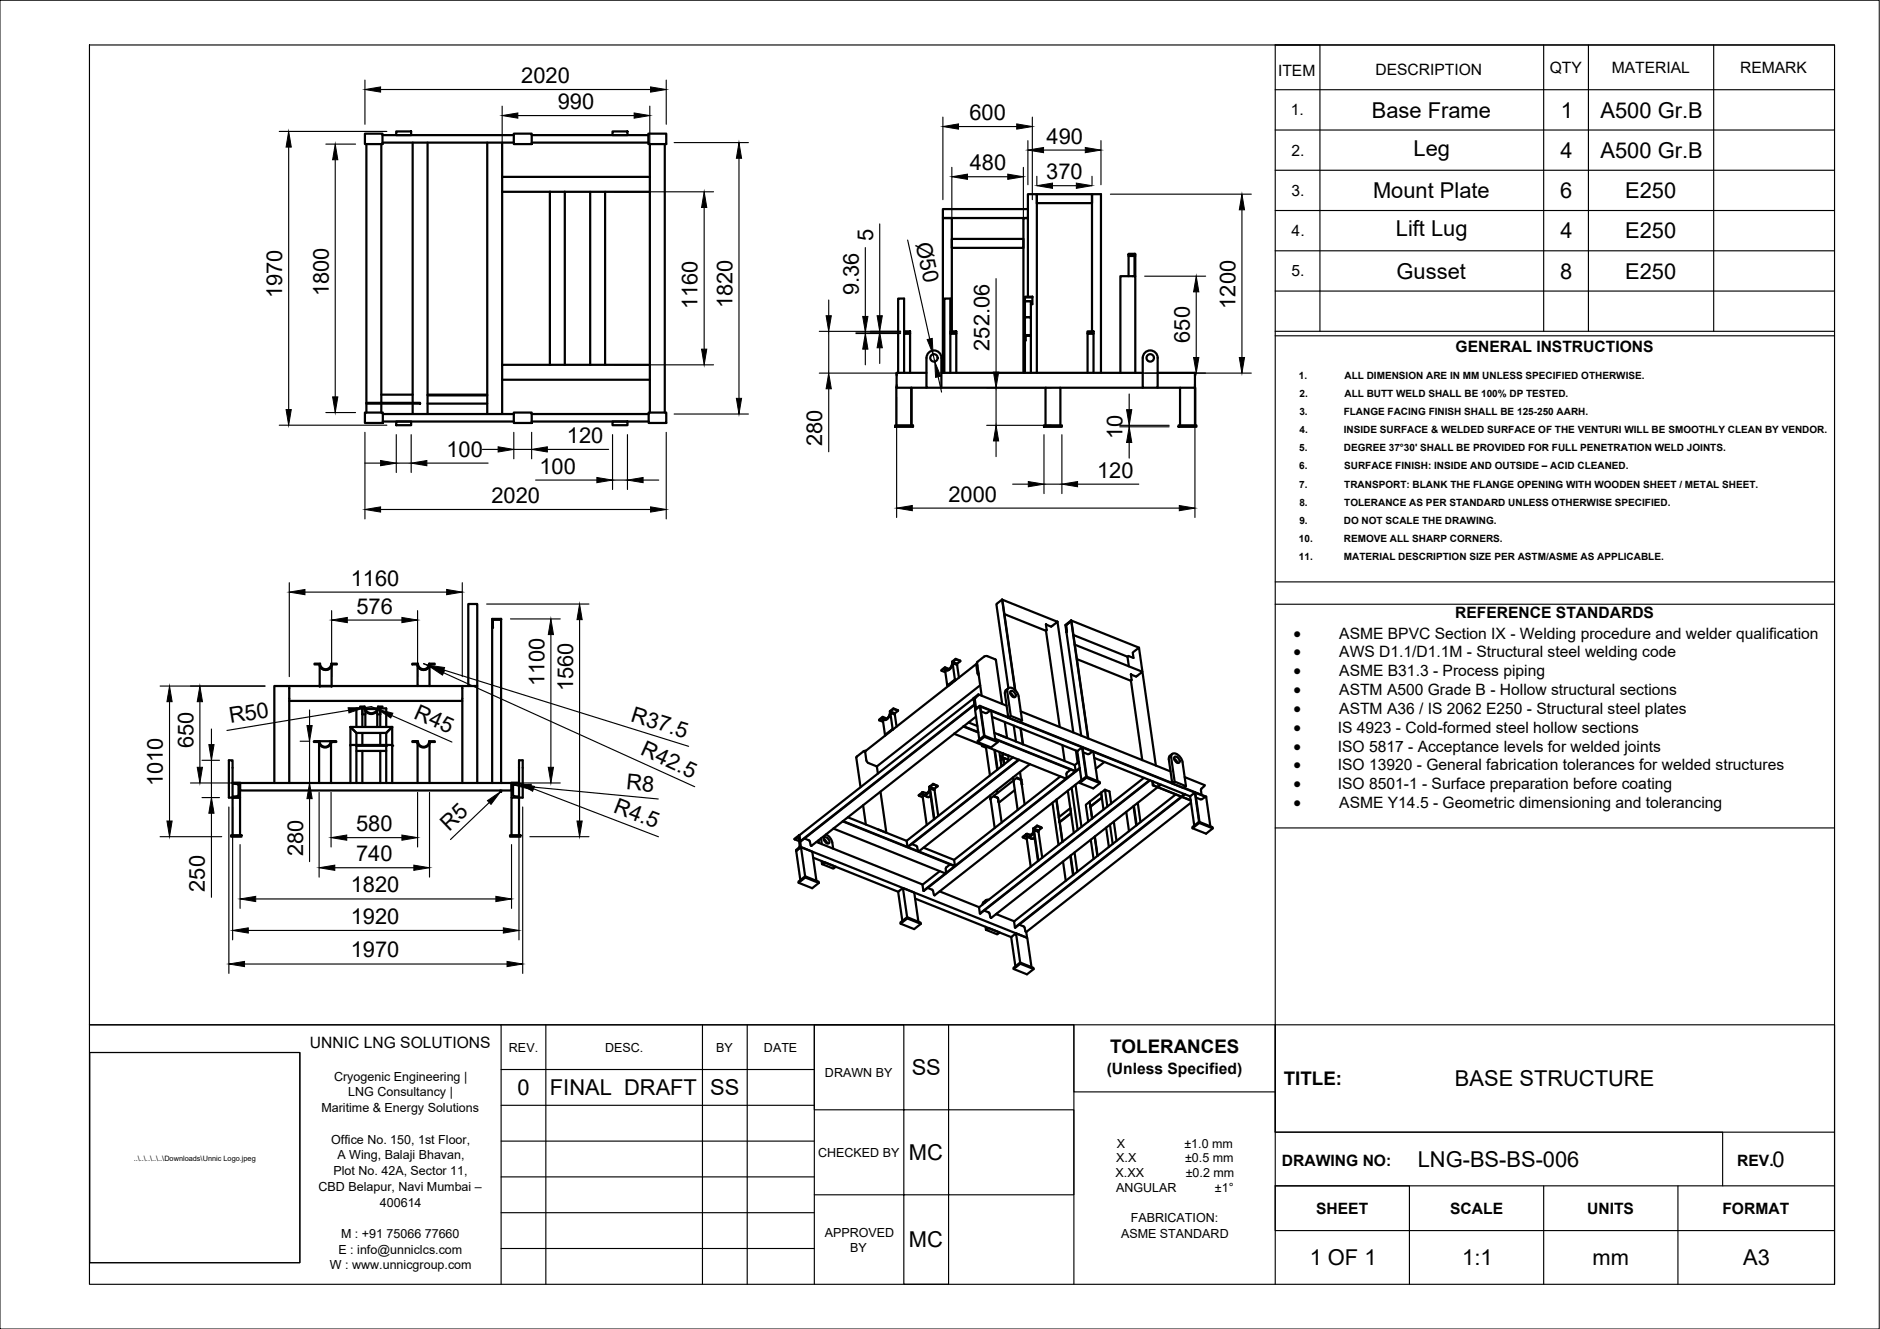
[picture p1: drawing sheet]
<svg xmlns="http://www.w3.org/2000/svg" width="420mm" height="297mm" viewBox="0 0 420 297" stroke-linecap="round" stroke-linejoin="round" font-family="sans-serif">
<!-- layer: Visible -->
<g fill="none" stroke="#000" stroke-width=".5">
<path d="M81.6 29.9h3.9v2.3h-3.9zM81.9 32.2v57.8M85.2 32.2v57.8M85.5 30.2h29.3M85.5 31.9h29.3M88.6 29.4h3.3v.8h-3.3zM92.2 31.9v58.1M95.6 31.9v60.6M108.9 31.9v60.6M112.2 31.9v60.6M114.8 29.9h4v2.3h-4zM118.8 30.2h26.1"/>
<path d="M118.8 31.9h26.1M136.9 29.4h3.3v.8h-3.3zM144.9 29.9h4v2.3h-4zM145.2 39.5l-33 .1M145.2 32.2v60M148.6 32.2v60M112.2 42.8l33 .1M123 42.9v38.6M126.2 42.9v38.6M131.9 42.9v38.6M135.2 42.9v38.6M212.7 53.4h16v2h-16z"/>
<path d="M229.7 46.7h-19v2h19h-1v34.6M231.7 43.4h12.4v2h-12.4zM252.2 57.2h1.5v4.5M252.2 56.9v-.2h1.4v.2h-1.4v.3M252.2 57.2v4.5M253.6 56.7h.1v.2h-.1v4.8M253.7 56.9v.3M202.1 74.1h1.3v.1h-1.3zM202.1 74.1v-7.4h-1.4v16.6M202.1 74.2v.3h1.3v-.3M210.4 80a1.67 1.67 0 0 0-1.7-1.7 1.67 1.67 0 0 0-1.6 1.7v6.7h3.3v-6.7M212.4 74.1h1.3v.1h-1.3z"/>
<path d="M212.4 74.1v-7.4h-1.3v16.6M212.4 74.2v.3h1.3v-.3M212.7 74.1v-25.4h-2v34.6M229.1 67.3h1.3v3.6h-1.3zM229.1 66.5v.8h1.3M229.1 66.3h1.6v.2h-1.6zM229.1 74.9h1.3l-.2 .2M229.2 75.2v.9l-.1 .1M229.3 70.9l-.2 .2v12.2M229.7 66.3v-22.9h2v39.9M230.2 70.9l.2 .2M230.2 75.1h-.8l-.2 .1"/>
<path d="M230.4 71.1v12.2M230.7 66.5v1.5h-.3M243.1 74.1h1.3v.1h-1.3zM243.1 74.2v.3h1.3v-.3M244.1 74.1v-30.7h2v39.9M255.9 78.8a1.66 1.66 0 0 1 1.8-.3 1.66 1.66 0 0 1 1 1.5v6.7h-3.3v-6.7zM81.6 92.2h4v2.3h-4zM81.9 90h12v.2h-12zM81.9 90.2v2M85.2 90.2v2M85.2 88.2h7M85.6 92.5h29.2"/>
<path d="M85.6 94.2h29.2M88.6 94.2h3.3v.8h-3.3zM92.2 90.2v2.3M95.6 88.2h13.3M95.6 88.4h13.3M95.6 90.2h13.3M112.2 84.8l33 .1M114.8 92.2h4v2.3h-4zM118.8 92.5h26.2M118.8 94.2h26.2M136.9 94.2h3.3v.8h-3.3zM145 92.2h3.9v2.3h-3.9z"/>
<path d="M145.2 81.5l-33 .1M200.1 95.1h3.9v.3h-3.9zM200.4 86.7l-.1 8.4M200.4 86.7h6.7M202.1 83.3v-8.8h1.3v8.8M203.6 86.7l.1 8.4M203.7 86.7v8.4M204 95.1v.3M207.1 83.3h-6.7v3.4M210.4 86.7h45M210.4 83.3h45M212.4 83.3v-8.8h1.3v8.8"/>
<path d="M233.3 95.1h4v.3h-4zM233.7 86.7v8.4M236.9 86.7l.1 8.4M243.1 83.3v-8.8h1.3v8.8M250.4 83.3v-21.6h3.3v21.6M258.7 83.3h8.4v3.4M258.7 86.7h8.4M263.4 95.1h4v.3h-4zM263.8 86.7l-.1 8.4M267 86.7l.1 8.4M267.1 86.7v8.4M110.2 138.7v1.5"/>
<path d="M111.8 138.5h-1.5l-.1 .2M112 138.3l-.2 .2M112 138.4l-.1 .1h-1.6l-.1 .2v1.5M112 138.3v36.7M112 138.3h-2v36.7M224 134v.1M224.5 137.3l9.3 3.7M236.1 139.1h.1M236.1 139.1l-1.2 1-1.1-.6 .1 1.3-.1 .2M236.3 139l-12.3-5 2.9 20.3M236.3 139l3.6 24.7M236.3 138.9l-.2 .2"/>
<path d="M239.4 138.7l-1.3 1 3.5 24.7M239.4 138.7l15.2 6.1M239.4 138.7l-1.1 1M239.4 138.7l-1.1 1 .1 1.6-.1-1.7M239.4 138.7l3.8 26.3M239.4 138.7l.8 5.4M64.6 153.3h-3.3v21.7M64.6 156.7v18.3M71.4 148.5a1.41 1.41 0 0 0 1.4 1.2 1.41 1.41 0 0 0 1.4-1.2h1.1v-.2h-1.3a1.25 1.25 0 0 1-1.2 1.3 1.25 1.25 0 0 1-1.3-1.3h-1.2v.2h1.1M71.4 153.3h-6.8v3.4h38.7v-3.4h-7.3M71.4 153.3l.1-4.5a1.41 1.41 0 0 0 1.3 .9 1.41 1.41 0 0 0 1.3-.9v4.5M71.4 153.5v-.2h2.7v.2"/>
<path d="M71.4 153.3h21.9M81.4 158.3h-.4v1.4h.7M81.5 157.9a1.5 1.5 0 0 0 1.5 1.5 1.5 1.5 0 0 0 1.5-1.5h1v.2h-.9a1.67 1.67 0 0 1-1.6 1.5 1.67 1.67 0 0 1-1.7-1.5h-.8v-.2h1M81.5 158.3h2.9M81.7 158.6v-.1h2.6v.1M81.7 158.9v3.6M84.3 158.9v3.6h-2.6M84.3 159.7h.7M84.6 158.3h1.7v4.2M85 158.3v4.2M92.1 148.3h1.3a1.25 1.25 0 0 0 1.3 1.3 1.25 1.25 0 0 0 1.2-1.3h1.3v.2h-1.1a1.42 1.42 0 0 1-1.4 1.2 1.42 1.42 0 0 1-1.5-1.2h-1.1zM93.3 148.8a1.41 1.41 0 0 0 1.4 .9 1.41 1.41 0 0 0 1.3-.9v4.5h-2.7z"/>
<path d="M103.3 153.3h3.4v21.7M103.3 156.7v18.3M104.7 153.3v-18.3h2v18.3M110.2 140.2l-.2 .1M198.9 159l-.1 .7a.97 .97 0 0 1-1.4 .9l-.1-.4M199 159.3l-.3 .8a.86 .86 0 0 1-.5 .7 .86 .86 0 0 1-.9-.2l.5 3.7M199 159l-.3 1.1a.98 .98 0 0 1-1.4 .7l-.1-.4M199.7 158.3l1 .6v-.2l-1-.4-.8 .7M199.7 158.5l-.7 .5 1 .4 .7-.5M200 159.4v.3M211.7 153.2l.2 .1M212.1 149.5l-.9-.4-.8 .7 .9 .5"/>
<path d="M212.7 152.6v.1M212.8 147.9l-.1 .7a.97 .97 0 0 1-1.4 .9l-.1-.4M212.9 148.2l-.3 .8a.86 .86 0 0 1-.5 .8 .86 .86 0 0 1-.9-.2l.5 3.6 1.7-1.3M212.9 147.9l-.3 1.2a.98 .98 0 0 1-1.3 .6l-.2-.4-.7 .6M213.4 152.2l-1.2 .9M213.6 147.3l1 .5v-.1l-1-.4-.8 .6M213.6 147.4l-.7 .5 1 .4 .7-.5M213.9 148.3v.3M214.3 151.5l-.4-2.9-1-.4 .5 3.7 .3 .1M217.8 157.6l-39 30.4-.2-1.3 39-30.6 .2 1.3-39 30.6M218 156l-.1 .3 .3 1.9 .8-.4 50.6 20.4-.1-.2M218.3 148.4l-24.9 19.5 .2 2 .3 .5 1.9 .8h.3"/>
<path d="M218.4 148.3l-.2 .3 .3 1.8 .2 .5M218.4 148.6l.3 2.1M218.6 155.4l-.6 .6M218.6 155.4l.1-.2-1.1 .8 .4 2.7M218.7 155.2l6.3 2.5M219 157.8l6.3 2.5M219 157.9h.1M219.1 157.9h.1M219.1 153.2l-23 18M219.1 158l.9 6.4M219.2 159l1 .4M219.4 155.5l-1-7.4 1.5-1.3 .5-.2 2.2 .9 1.4 9.8"/>
<path d="M220.2 159.4l1.3-.5 1 6.5M224.8 154.2l-.2 .8 .8 5.4M225.4 153.8l-.6 .4M225.4 153.8l-2.7-18.8 1.3-1 2.8 20.2M225.8 154.9l.4 .3 .3 .6M225.9 154.5a.96 .96 0 0 1 1 1.3 .96 .96 0 0 1-1-1.3zM227.6 155.6a2.21 2.21 0 0 0-2.1-1.9l-.4 .5v.4l.8 5.4M227.6 155.6l.8 5.4M228.1 159l33.5 13.4M233.8 141l3 21.5M239.9 141.9l12.1 4.9M240.2 144.1v.1"/>
<path d="M240.2 144.1l15.1 6-.2 .2M240.7 147.3l12 4.8M252 146.8l.2-.2 1.1 .5-.1-1.3 1.4-1 3.7 26.3M252 146.8l.3 2.1M252.8 152.2l2.5 17.7M255.1 150.3l-1.2 .9-1.1-.5 .1 1.3-.2 .1M255.1 150.3h.1M52 175l1.6-.1v3.4l-1.6-.1M52 174.9v-5h-.9v8.4h.9M52 175v3.2M52 175l.1 .2 1.1 .1 .1 2.4-.2 .3h-1l-.1 .2M53.6 175h60.7v1.7h-60.7z"/>
<path d="M70.1 165.7h1.3a1.25 1.25 0 0 0 1.2 1.2 1.25 1.25 0 0 0 1.3-1.2h1.3v.1h-1.1a1.41 1.41 0 0 1-1.5 1.3 1.41 1.41 0 0 1-1.4-1.3h-1.1zM71.3 166.1v8.9M71.3 166.1l.1 .2M71.4 165.7h2.6v9.3M71.4 165.7l-.1 .4M74 166.1l-.1 .2M78.3 162.5l.2 .2M78.3 166.5v8.5M78.3 166.5h1.4v.2M78.3 162.5v4M78.3 162.5h3.4M78.5 162.7l1.2 1.1v2.7"/>
<path d="M78.5 162.7l1.2 1.1h6.6l1.1-1.1M79.6 166.7h.1M79.7 162.5v-4.2h1.3v4.2M79.7 166.7v8.3M79.7 167.8h6.6M81 163.8v2.7M81 167.8v7.2M84.3 162.5h3.4l-.3 .2M85 163.8v2.7M85 167.8v7.2M86.3 166.5v.2M86.3 166.5h-6.6v.2h6.6"/>
<path d="M86.3 166.7v8.3M87.4 162.7l.3-.2v4M87.4 162.7l-1.1 1.1v2.7M87.7 166.5v8.5M87.7 166.5h-1.4v.2M92.1 165.7h1.3a1.25 1.25 0 0 0 1.3 1.2 1.25 1.25 0 0 0 1.2-1.2h1.3v.1h-1.1a1.41 1.41 0 0 1-1.4 1.3 1.41 1.41 0 0 1-1.4-1.3h-1.2zM93.1 165.8l.2 .2M93.4 166.3l-.1-.2v8.9M95.9 166.3l.1-.2v8.9M96.2 165.8l-.2 .2M111.8 176.7v.1M111.8 176.8l.2 .2"/>
<path d="M112 176.7v.3M114.9 178h1l.1 .2M114.9 175.2l-.2 .3v2.2l.2 .3M116 175l-.1 .1-1 .2M116 175l-1.7-.1v3.4M116 174.9v-5h.8v8.4h-.8v-3.3M191.5 169.1l-.1 .2 .9 6.6M192.9 180l.6 4.3M193.5 167.8l-.5 .1-1.5 1.2M196 171.3l.2 1.6M196.8 176.9l1.3 9.2M197.2 160.4l-.7 .6 .9 .3"/>
<path d="M197.8 164.3v.1M198.2 160.6l-.9-.4-.8 .7v.1M199.6 163l-1.8 1.3M200.4 162.4l-.4-2.7-1-.4 .5 3.8M206.1 177.5l.1 .1M206.2 178.2l-.9-.5 .8-.6 1 7.3M206.4 177.8l1.1 .4M207.7 175.8l.1 .4 1.1 .4v-.3M207.7 175.8v.4M207.7 175.8v.7a.97 .97 0 0 1-1.4 .9l-.1-.4 .8 .2 .4-.1M207.8 176.4l.9 6.7M207.9 176.2l-.1 .2"/>
<path d="M207.9 175.9l.7-.6 1 .4-.7 .6M207.9 175.9l1 .4M207.9 175.9l-.3 1.1a.98 .98 0 0 1-1.4 .6l-.1-.3-.8 .5M208 177.9l-.5 .2M208.5 175.2l-.8 .6M208.6 175.3l-.1-.1 1.1 .5M213.2 164l25.1 10 .1-1.2 .9-.8M213.3 164h-.1M216.5 161.5l1.9 .8M218.1 160.2l-36.8 28.9-.4-1.2-1.1-.5M218.5 165.6l1.5-1.2v.3l-1.5 1.2zM218.6 163.6l-3.3-1.2 3.3 1.3"/>
<path d="M219.6 166.5l-.1 .3 .9 .3M219.7 166.6l-.2 .2M219.9 164.5l-.9-6.6-1.1 .8 1 6.6M220 164.4l2.9 1.2 .1 .3-1.5 1.2-3-1.2M220 164.7l3 1.2M220.3 166.8l.9 6.5M221.3 177.8l.1 .7M221.4 178.6l.9 6.5M221.7 160.2l19.1 7.7M222.1 177.9l-.8 .6 .1 .2M222.1 177.8l.2 .2M222.2 163.8l18 7.2 .2 1.4"/>
<path d="M222.2 167.6l.7 4.4M222.3 178l.8 .5M222.3 167.6l.7 4.4M222.4 165.1l18 7.3-18-7.2M222.8 176.6l.1 .6M223.1 178.5l.2 .8M223.2 164.2l1.7 .7M223.2 179.3l.7 4.6M223.3 179.3l-.1 .1M223.4 168.1l.4 3.2M224 168.3l-.1 .8-.3 .8M224.1 171.1l-.3 .1"/>
<path d="M224.1 168.4l1.3 .5M224.1 168.4l-.1 .8-.4 .8M224.2 168.4h-.1M224.6 161.4l.5 3.5M225.3 169.8l-1-.4 .1 1.5M225.3 170.1v-.3l-1-.4 .2 1.4M225.4 160.4l.5-.4 2.5 1-.5 .4zM225.4 168.9l-.1 .9M226.4 169.3l-23.8 18.6M226.4 173.8l.1 .6M226.4 174.5l.1 .2M226.5 174.6l.9 6.4"/>
<path d="M226.6 162.2l.5 3.5M226.8 176.6l-3.5 2.7M227.3 173.8l.9 .5 .2 1M227.3 173.8l1 .4 .1 1.1M227.3 173.8l-5.2 4.1M227.7 169.8l-24.9 19.5M227.7 169.8l-24.8 19.5-.3-1.4M228 172.5l.2 1.7M228 161.4l34 13.6M228.1 162.8l.5 3.5M228.1 162.8l.5 3.6M228.3 175.3l.7 4.5"/>
<path d="M228.4 175.3v.1M230.1 170.8l-24.8 19.5-.6-1.3M235.2 179.4l1.4 9.5M236.1 178.7l1.3 9.5M236.1 178.7l.6 3.9M237 173.5l-23.8 18.7M237.4 166.5l.5 3.6M238.6 176.7l1.4 9.5M239.5 176.1l1.3 9.4M240.4 175.4l1.3 9.4M240.5 167.8l.3 2.7M241.1 170.3l-.9 .7"/>
<path d="M241.3 174.7l1.5-1.1v.2l-1.5 1.2zM241.3 171.6l-34.9 27.5M241.3 171.8l-34.8 27.3M241.7 174.3l-32.8 25.8-.2-.2M241.8 167l1.1 6.6M242.1 168.2l1 .3M242.8 173.6l-1-6.6-1 .9 .9 6.5M242.8 173.6l3 1.2v.2l-1.5 1.2-3-1.2M242.8 173.8l3 1.2M243.4 168.5l.7-.5h.3l.9 6.6M243.4 168.5h-.3M243.5 179.2l-.8 .7 .5 3.7"/>
<path d="M243.5 179.2l.6 3.8M244.5 169.4l21.5 8.6M246.1 177.2l.5 3.8M246.1 177.2l-2.6 2M246.1 177.2l.1 1.1-2.5 2-.2-1.1M246.3 178.3l-2.6 2M246.8 170.3l-1.9 1.5M246.9 176.5l-.8 .7M248.3 179.6l-.3-2.7-1.1-.4 .6 3.8M254.3 179.4l.6 4.4M255.7 173.8l-36.9 29 .2 1.4 38-29.8M256.9 174.4l-37.9 29.8"/>
<path d="M257.5 174.6l.1 .8 .2 .1M257.6 174.6l.2 .9M257.7 175.5l8.4 3.4M257.8 175.5l8.3 3.4M258.7 175.9l-37.2 29.3-.2-.2M259.5 175.4l-.5 .3M262 168.5l-.5 .4-.3 .5 .8 5.7 .5-.4-.8-5.4a.73 .73 0 0 1 .3-.8 .73 .73 0 0 1 .8 0 2.61 2.61 0 0 1 1.5 1.8l.7 5.4M262.4 169.6l.5 .3 .2 .6M262.5 169.2a.96 .96 0 0 1 1 1.3 .96 .96 0 0 1-1-1.3zM262.5 174.7l2.5 1-.5 .4-2.5-1M262.8 177.6l-36.2 28.3 .3 1.4M264 178.1l-37.2 29.2"/>
<path d="M264.1 178.1l-37.2 29.2M264.6 176.1l4.9 1.9M264.8 173.7l4.4 1.8M264.8 177.5l-.5 .4M264.9 177.5l-.5 .4M266.2 179.4l-36.8 28.9M267 177.2l-1 .8 .9 6.5M267.1 177.2l.9 6.5M267.1 177.2h.1M267.1 177.2l1 6.5M267.3 178.3l1 .4M268.3 178.6l1.3-.4 .9 6.5"/>
<path d="M269.2 175.5h.1M269.2 175.5l-.8 .9 .1 1.2M51.6 186.7h2.4v.3h-2.4zM52 186.7v-8.4h1.6v8.4M114 186.7h2.3v.3h-2.3zM114.3 186.7v-8.4h1.7v8.4M177.6 187.6l1 .4M178.4 197l1.5-1.1 .1 .2-1.5 1.2zM178.5 187.3l.2 1.9-.8 1 1.1-.9 50.5 20.3-.1-1.3M178.5 187.3l-.2-.1-.7 .3 1-.9 .4 2.7-1.1 .9 1 6.5M178.6 186.6l.1 .1M179.9 195.9l-.9-6.6 2.5 1 1 6.6"/>
<path d="M179.9 195.9l3.1 1.2v.2l-1.5 1.2-3-1.2M180 196.1l3 1.2M181.7 191.7l19 7.6M182.5 188.2l23.7 9.5M183 187.8v.6M183.5 187.4l.2 1.3M183.6 192.5l.1 .6M183.7 193.1l.6-.4 2.5 1-.6 .4zM184.1 187.6l.5 .3 .2 .6M184.2 187.2a.96 .96 0 0 1 1.1 1.3 .96 .96 0 0 1-1.1-1.3zM184.6 186.5a3.2 3.2 0 0 1 1.6 3.2M186.3 185.2l25 10 .2-1.4"/>
<path d="M188.3 183.6l25.1 10M188.4 183.5l25 10-.2-1.3-6.8-2.7M189.5 182.7l13.1 5.2M201.8 198.5l-1.1 .8 1 6.5M203.8 188.7l.9 .3M207.3 198.5l1.1 .4 .3 1M209.7 182.4l-.8-5.8-1.1-.4 1 6.9M210 199.2l8.8 3.6M210 194.7l-3.8 3 .2 1.4h.1M212.3 193.2l-.8 .7M213.4 193.5v.1M229.4 186.4l-.8 .6 .9 .5"/>
<path d="M229.4 186.4v.4M229.4 186.8l1 6.9M229.4 186.4l1 .2 .2-.2M229.4 186.8l.1 .1M229.6 187.1l1.1 .4M231 185.2l.1 .3 1 .4v-.3M231 185.1v.4M231 185.1l-.1 .8a.97 .97 0 0 1-1.4 .8l-.1-.3M231.1 185.7l.9 6.8M231.1 185.5v.2M231.1 185.2l.7-.5 1 .4-.7 .5M231.1 185.2l1 .4"/>
<path d="M231.1 185.2l-.3 1.1a.98 .98 0 0 1-1.3 .6l-.2-.3-.7 .6M231.2 187.2l-.5 .3M231.8 184.5l-.8 .7M231.8 184.7v-.2l1 .6M232.9 191.7l-.8-5.8-1-.4 1 6.9M236.6 182.7l2.6-2.1 .2 1.1-2.6 2zM236.8 183.7v.1M236.8 183.8l.7 4.3M237.6 192.6l.6 4.3M239.2 191.3l.6 4.3M239.3 191.2l.6 4.3M239.4 181.8l-2.6 2"/>
<path d="M240.1 190.5l.7 4.4M243.7 180.3h.1M243.7 180.3l.4 2.6M243.8 187.7l.6 4.3M244.7 187l.6 4.3-.7-4.3M247.2 185l.6 4.3M248.1 184.3l.6 4.3M248.9 183.6l.6 4.4M251.7 181.5l.6 4.3M253.3 180.2l.6 4.3M253.4 180.1l.6 4.3M266.5 184.8l1.5-1.1v.2l-1.5 1.2z"/>
<path d="M268 183.7l3 1.2v.3l-1.5 1.1-3-1.2M268 183.9l3 1.3M201.2 206.2l1.5-1.2 .1 .3-1.5 1.1zM202.7 205l-.9-6.5 2.5 1 1 6.5M202.7 205l3.1 1.2v.3l-1.5 1.2-3-1.3M202.8 205.3l3 1.2M204.5 200.8l21.5 8.7M219.9 203.5l1 .4 .3 .3M220.2 207.1l.2 .7 2.5 1 .5-.4-2.5-1-.5 .4M220.3 201.2l-.6 .6-.1 .4M221 201.1a.65 .65 0 0 0-.9 .7M221.1 204.2l.2 .8"/>
<path d="M222.6 204.3l4.1 1.6M222.8 204.2v.2M226.5 216.3l1.5-1.2v.3l-1.5 1.2zM227.1 208.6l2.5 1 .9 6.6M227.8 206.7l1.1 .5 .5 1.1M228 215.1l-.9-6.5-1.1 .9 .9 6.5M228 215.1l3 1.2v.3l-1.5 1.2-3-1.2M228 215.4l3 1.2"/>
<circle cx="208.7" cy="80" r=".83"/>
<circle cx="257.1" cy="80" r=".83"/>
</g>
<!-- layer: Visible Narrow -->
<g fill="none" stroke="#000" stroke-width=".25">
<path d="M71.4 153.5h2.7M78.5 166.5l-.2 .2M79.4 166.5l.2 .2M86.5 166.5l-.2 .2M87.4 166.5l.3 .2M206.1 177.2l.5 .4M221.4 178.4v.2M222 178l.3 .1M223 178.4l.2 .9M226.6 174.4l-.1 .2M227.1 173.9l.4 .1M228.1 174.3l.2 1"/>
<path d="M258.7 175.1l.3 .6M264.2 177.3l.1 .6h.1M229.4 186.5l.5 .5"/>
</g>
<!-- layer: Visible -->
<g fill="#000">
<circle cx="86.3" cy="166.7" r=".25"/>
<circle cx="87.7" cy="166.7" r=".25"/>
</g>
<!-- layer: FD_Dimensions -->
<g fill="none" stroke="#000" stroke-width=".25">
<path d="M81.6 17.9v9.9M148.9 17.9v9.9M62.4 29.4h24.1M64.5 32.9v58.6M72.8 32.2h6.7M74.9 35.7v53M85.1 20h60.3M112.2 23.7v13.7M115.7 25.8h26M145.2 23.7v13.7M150.7 31.9h16.6M165.2 35.4v53.6"/>
<path d="M210.7 26.2v18.4M212.7 37.4v13.9M214.2 28.3h13M216.2 39.5h9M228.7 37.4v13.9M229.7 31.4v9.9M230.7 26.2v18.4M231.7 39.4v1.9M233.2 33.5h9.3M244.1 39.4v1.9M246.1 31.4v9.9M137.3 42.9h22.2"/>
<path d="M157.4 46.4v31.6M193.4 55.3v15.4M196.6 50v20.6M202.9 53.7l4.9 22.1M235.2 41.5h5.3M248.2 43.4h31.5M277.6 46.9v33M183.1 74.1h18.2M185.2 67.1v3.5M185.2 74.1v9.3M191.3 74.2h10M191.3 74.5h10"/>
<path d="M193.4 74.2v.3M193.4 78v3.5M196.6 74.1v.1M196.6 77.7v3.5M208.5 79.2l.4 1.6M222.6 62.3v20.9M255.8 61.7h13.6M267.3 65.2v14.7M62.4 95h24.1M72.8 92.2h6.7M81.6 96.6v19.4M88.6 97.1v8.5"/>
<path d="M91.9 97.1v8.5M114.8 96.6v5.9M118.8 96.6v5.9M136.9 97.1v12.3M137.3 81.5h22.2M140.2 97.1v12.3M148.9 96.6v19.4M150.7 92.5h16.6M183.1 83.4h18.2M185.2 86.9v14.1M200.4 88.8v26.9M209.7 84.2l.7 3.4"/>
<path d="M220.5 95.1h14.4M220.5 86.7h14.4M222.6 86.7v8.4M222.6 98.6v3.5M233.3 97.2v13.1M237.3 97.2v13.1M248.2 83.4h31.5M250.3 95.1h11M250.3 95.4h11M252.4 88.1v3.5M252.4 95.1v.3M252.4 98.9v3.5"/>
<path d="M267 88.8v26.9M81.6 103.5h3.5M85.1 113.9h60.3M88.6 103.5h3.3M95.4 103.5h13.7M107.8 100.4h3.5M114.8 100.4h4M119.7 107.3h13.7M122.3 100.4h13.7M136.9 107.3h3.3M143.7 107.3h3.5M203.9 113.6h59.7"/>
<path d="M226.3 108.2h3.5M233.3 108.2h4M240.8 108.2h13.7M64.7 130.2v21M68.2 132.3h31.6M74.1 136.5v14.7M77.6 138.6h12.2M93.3 136.5v14.7M103.3 130.2v21M108.8 135h22.8M114.1 138.3h11.1M129.5 138.5v45"/>
<path d="M35.8 153.3h23.4M37.9 156.8v26.7M44.7 156.8v14.7M69.2 158.7v3.5M77.9 158.8l-27.2 4.5M81.3 158.2l1.7-.3 1.4 .6M87.6 159.9l13.4 6M95.8 148.7l-1.1-.4 1.2 .6M99.1 150.4l56.2 25.4M99.2 149.8l54.7 17M123.1 141.8v29.7M42.6 175h16.6"/>
<path d="M45.1 169.9h4M45.1 178.3h4M47.3 162.9v3.5M47.3 169.9v8.4M67.1 175h2.1M67.1 165.7h2.1M69.2 165.7v9.3M69.2 178.5v14.1M71.3 177.1v18.9M74 177.1v12.2M93.3 177.1v12.2M96 177.1v18.9"/>
<path d="M109.3 179.4l-8.6 8.2M112 176.8l-.1 .1 .1 .1M114.1 175h11.1M114.9 175.2l.3 .3h-.3M115.8 175l.2 .1M118.7 175.9l28.4 2.7M119.2 176.3l28 10.7M35.8 187h13.8M47.3 181.8v18.8M51.1 180.4v37.2M52 180.4v29.7M53.7 188.8v14.2"/>
<path d="M74.8 193.9h17.7M77.5 187.2h12.3M114.3 188.8v14.2M116 180.4v29.7M116.8 180.4v37.2M118.4 187h13.2M54.7 215.5h58.6M55.5 208h57M57.1 200.9h53.7"/>
</g>
<g fill="#000" stroke="#000" stroke-width=".22">
<path d="M81.6 20l3.5-.6v1.2zM145.4 19.4l3.5 .6-3.5 .6zM64.5 29.4l.6 3.5h-1.2zM74.9 32.2l.6 3.5h-1.2zM112.2 25.8l3.5-.6v1.2zM141.7 25.2l3.5 .6-3.5 .6zM165.2 31.9l.5 3.5h-1.1zM210.7 28.3l3.5-.6v1.2zM212.7 39.5l3.5-.6v1.2zM225.2 38.9l3.5 .6-3.5 .6zM227.2 27.7l3.5 .6-3.5 .6zM229.7 33.5l3.5-.5v1.1z"/>
<path d="M242.5 33l3.6 .5-3.6 .6zM157.4 42.9l.6 3.5h-1.2zM231.7 41.5l3.5-.6v1.2zM240.5 40.9l3.6 .6-3.6 .6zM277.6 43.4l.5 3.5h-1.1zM156.8 78h1.2l-.6 3.5zM184.6 70.6h1.2l-.6 3.5zM193.4 74.5l.6 3.5h-1.2zM192.8 70.7h1.2l-.6 3.5zM196.6 74.2l.6 3.5h-1.2zM196 70.6h1.2l-.6 3.5zM207.2 75.9l1.1-.3 .2 3.6z"/>
<path d="M267.3 61.7l.6 3.5h-1.1zM266.8 79.9h1.1l-.6 3.5zM277 79.9h1.1l-.5 3.5zM63.9 91.5h1.2l-.6 3.5zM74.3 88.7h1.2l-.6 3.5zM111.3 99.9l3.5 .5-3.5 .6zM118.8 100.4l3.5-.5v1.1zM164.6 89h1.1l-.5 3.5zM185.2 83.4l.6 3.5h-1.2zM208.9 80.8l1.3 3.3-1.1 .2zM222.6 95.1l.6 3.5h-1.2zM222 83.2h1.2l-.6 3.5z"/>
<path d="M252.4 95.4l.5 3.5h-1.1zM251.8 91.6h1.1l-.5 3.5zM81.6 113.9l3.5-.6v1.2zM85.1 102.9l3.5 .6-3.5 .6zM91.9 103.5l3.5-.6v1.2zM133.4 106.7l3.5 .6-3.5 .6zM140.2 107.3l3.5-.6v1.2zM145.4 113.3l3.5 .6-3.5 .6zM200.4 113.6l3.5-.6v1.1zM229.8 107.6l3.5 .6-3.5 .6zM237.3 108.2l3.5-.6v1.2zM263.6 113l3.4 .6-3.4 .5z"/>
<path d="M64.7 132.3l3.5-.6v1.2zM74.1 138.6l3.5-.6v1.2zM89.8 138l3.5 .6-3.5 .6zM99.8 131.7l3.5 .6-3.5 .6zM129.5 135l.6 3.5h-1.2zM37.9 153.3l.6 3.5h-1.2zM44.7 153.3l.6 3.5h-1.2zM77.8 158.2h3.5l-3.3 1.1zM84.4 158.5l3.4 .9-.5 1.1zM95.8 148.7l3.6 .5-.4 1.1zM95.9 148.9l3.5 .9-.5 1.1zM123.1 138.3l.6 3.5h-1.2z"/>
<path d="M44.1 171.5h1.2l-.6 3.5zM46.7 166.4h1.1l-.5 3.5zM68.6 162.2h1.2l-.6 3.5zM69.2 175l.6 3.5h-1.2zM108.9 179l3-2.1-2.2 2.9zM115.2 175.5l3.5-.2-.1 1.2zM116 175.1l3.5 .7-.5 1.1zM122.5 171.5h1.2l-.6 3.5zM37.3 183.5h1.2l-.6 3.5zM47.3 178.3l.5 3.5h-1.1zM71.3 193.9l3.5-.5v1.1zM74 187.2l3.5-.6v1.2z"/>
<path d="M89.8 186.6l3.5 .6-3.5 .6zM92.5 193.4l3.5 .5-3.5 .6zM128.9 183.5h1.2l-.6 3.5zM51.1 215.5l3.6-.6v1.1zM52 208l3.5-.6v1.2zM53.7 200.9l3.4-.6v1.2zM110.8 200.3l3.5 .6-3.5 .6zM112.5 207.4l3.5 .6-3.5 .6zM113.3 214.9l3.5 .6-3.5 .5z"/>
</g>
<!-- layer: 0 -->
<path d="M0 .1h420v296.9h-420z" fill="none" stroke="#000" stroke-width=".22"/>
<g fill="none" stroke="#000" stroke-width=".25">
<path d="M20 10.1h390v276.9h-390zM285 10.1h10v63.9M285 10.1h125M285 10.1v219M345 10.1v63.9M355 10.1v63.9M383 10.1v63.9M285 20.1h125M285 29.1h125M285 38.1h125M285 47h125M285 56.1h125"/>
<path d="M285 65.1h125M285 74h125M285 75.1h125M285 130.1h125M285 135.1h125M285 185h125M20 235.2h47v47h-47zM112 229.1h70M112 239h70M122 229.1v57.9M157 229.1v57.9M167 229.1v57.9"/>
<path d="M212 229.1v57.9h-10v-57.9h-20v18.9h58v19h-58M240 229.1v14.9h45M112 247h70M112 255h70M285 253h100v12M410 253h-125v-23.9v57.9M112 263h70M112 271h70M112 279h70M285 265h30v22M285 265v10h125M285 265h125"/>
<path d="M345 265v22M375 265v22M112 287v-57.9h-92h390v57.9M182 287v-57.9h58v57.9"/>
</g>
<g font-size="4.9">
<text x="116.5" y="18.5">2020</text>
<text x="124.7" y="24.4">990</text>
<text x="216.7" y="26.8">600</text>
<text x="306.6" y="26.3">Base Frame</text>
<text x="348.8" y="26.3">1</text>
<text x="357.7" y="26.3">A500 Gr.B</text>
<text x="233.9" y="32.1">490</text>
<text x="315.9" y="34.8">Leg</text>
<text x="348.7" y="35.3">4</text>
<text x="357.7" y="35.3">A500 Gr.B</text>
<text x="216.7" y="38">480</text>
<text x="233.8" y="40">370</text>
<text x="306.9" y="44.3">Mount Plate</text>
<text x="348.7" y="44.3">6</text>
<text x="363.2" y="44.3">E250</text>
<text x="195.1" y="54" transform="rotate(-90 195.1 54)">5</text>
<text x="312" y="52.8">Lift Lug</text>
<text x="348.7" y="53.3">4</text>
<text x="363.2" y="53.3">E250</text>
<text x="204.6" y="54.5" transform="rotate(77 204.6 54.5)">Ø50</text>
<text x="312.1" y="62.3">Gusset</text>
<text x="348.6" y="62.3">8</text>
<text x="363.2" y="62.3">E250</text>
<text x="63.1" y="66.7" transform="rotate(-90 63.1 66.7)">1970</text>
<text x="73.5" y="66.2" transform="rotate(-90 73.5 66.2)">1800</text>
<text x="155.9" y="69.1" transform="rotate(-90 155.9 69.1)">1160</text>
<text x="163.7" y="68.9" transform="rotate(-90 163.7 68.9)">1820</text>
<text x="191.9" y="66" transform="rotate(-90 191.9 66)">9.36</text>
<text x="276.1" y="69" transform="rotate(-90 276.1 69)">1200</text>
<text x="265.9" y="76.6" transform="rotate(-90 265.9 76.6)">650</text>
<text x="221.1" y="78.4" transform="rotate(-90 221.1 78.4)">252.06</text>
<text x="126.7" y="99">120</text>
<text x="183.7" y="99.7" transform="rotate(-90 183.7 99.7)">280</text>
<text x="250.9" y="98.1" transform="rotate(-90 250.9 98.1)">10</text>
<text x="99.8" y="102.1">100</text>
<text x="120.6" y="105.8">100</text>
<text x="245.2" y="106.8">120</text>
<text x="109.8" y="112.4">2020</text>
<text x="212" y="112.1">2000</text>
<text x="78.4" y="130.9">1160</text>
<text x="79.7" y="137.1">576</text>
<text x="121.7" y="153.4" transform="rotate(-90 121.7 153.4)">1100</text>
<text x="128.1" y="154.5" transform="rotate(-90 128.1 154.5)">1560</text>
<text x="51.5" y="161.7" transform="rotate(-9 51.5 161.7)">R50</text>
<text x="92.3" y="160.4" transform="rotate(24 92.3 160.4)">R45</text>
<text x="140.7" y="161.2" transform="rotate(17 140.7 161.2)">R37.5</text>
<text x="43.2" y="167.1" transform="rotate(-90 43.2 167.1)">650</text>
<text x="142.9" y="168.6" transform="rotate(24 142.9 168.6)">R42.5</text>
<text x="36.4" y="175.8" transform="rotate(-90 36.4 175.8)">1010</text>
<text x="139.8" y="176.4" transform="rotate(5 139.8 176.4)">R8</text>
<text x="79.6" y="185.8">580</text>
<text x="100.4" y="185.9" transform="rotate(-44 100.4 185.9)">R5</text>
<text x="136.9" y="181.5" transform="rotate(21 136.9 181.5)">R4.5</text>
<text x="67.7" y="191.3" transform="rotate(-90 67.7 191.3)">280</text>
<text x="79.6" y="192.5">740</text>
<text x="45.8" y="199.3" transform="rotate(-90 45.8 199.3)">250</text>
<text x="78.4" y="199.5">1820</text>
<text x="78.4" y="206.5">1920</text>
<text x="78.4" y="214">1970</text>
<text x="115.7" y="244.8">0</text>
<text x="122.9" y="244.8">FINAL DRAFT</text>
<text x="158.7" y="244.8">SS</text>
<text x="203.8" y="240.3">SS</text>
<text x="325.2" y="242.8">BASE STRUCTURE</text>
<text x="203.1" y="259.3">MC</text>
<text x="316.9" y="260.8">LNG-BS-BS-006</text>
<text x="396.2" y="260.8">0</text>
<text x="203.1" y="278.8">MC</text>
<text x="292.7" y="282.8">1 OF 1</text>
<text x="326.8" y="282.8">1:1</text>
<text x="355.9" y="282.8">mm</text>
<text x="389.6" y="282.8">A3</text>
</g>
<g font-size="4.2">
<text x="248.1" y="235.4">TOLERANCES</text>
<text x="286.9" y="242.5">TITLE:</text>
</g>
<g font-size="3.7">
<text x="289.1" y="142.7">·</text>
<text x="289.1" y="146.9">·</text>
<text x="289.1" y="151.1">·</text>
<text x="289.1" y="155.3">·</text>
<text x="289.1" y="159.6">·</text>
<text x="289.1" y="163.8">·</text>
<text x="289.1" y="168">·</text>
<text x="289.1" y="172.2">·</text>
<text x="289.1" y="176.4">·</text>
<text x="289.1" y="180.6">·</text>
</g>
<g font-size="3.5">
<text x="285.6" y="17">ITEM</text>
<text x="307.4" y="16.7">DESCRIPTION</text>
<text x="346.3" y="16.4">QTY</text>
<text x="360.2" y="16.3">MATERIAL</text>
<text x="388.9" y="16.3">REMARK</text>
<text x="288.5" y="25.8">1.</text>
<text x="288.6" y="34.8">2.</text>
<text x="288.6" y="43.8">3.</text>
<text x="288.7" y="52.8">4.</text>
<text x="288.6" y="61.8">5.</text>
<text x="325.3" y="78.6">GENERAL INSTRUCTIONS</text>
<text x="299.3" y="142.7">ASME BPVC Section IX - Welding procedure and welder qualification</text>
<text x="325.2" y="138.2">REFERENCE STANDARDS</text>
<text x="299.3" y="146.9">AWS D1.1/D1.1M - Structural steel welding code</text>
<text x="299.3" y="151.1">ASME B31.3 - Process piping</text>
<text x="299.3" y="155.3">ASTM A500 Grade B - Hollow structural sections</text>
<text x="299.3" y="159.6">ASTM A36 / IS 2062 E250 - Structural steel plates</text>
<text x="299" y="163.8">IS 4923 - Cold-formed steel hollow sections</text>
<text x="299" y="168">ISO 5817 - Acceptance levels for welded joints</text>
<text x="299" y="172.2">ISO 13920 - General fabrication tolerances for welded structures</text>
<text x="299" y="176.4">ISO 8501-1 - Surface preparation before coating</text>
<text x="299.3" y="180.6">ASME Y14.5 - Geometric dimensioning and tolerancing</text>
<text x="69.3" y="234.3">UNNIC LNG SOLUTIONS</text>
<text x="247.4" y="240">(Unless Specified)</text>
<text x="286.5" y="260.5">DRAWING NO:</text>
<text x="388.3" y="260.5">REV.</text>
<text x="294.1" y="271.3">SHEET</text>
<text x="324.1" y="271.3">SCALE</text>
<text x="354.7" y="271.3">UNITS</text>
<text x="384.9" y="271.3">FORMAT</text>
</g>
<g font-size="2.8">
<text x="113.7" y="235">REV.</text>
<text x="135.2" y="235">DESC.</text>
<text x="160" y="235">BY</text>
<text x="170.7" y="235">DATE</text>
<text x="74.7" y="241.5">Cryogenic Engineering |</text>
<text x="77.8" y="245">LNG Consultancy |</text>
<text x="184.4" y="240.8">DRAWN BY</text>
<text x="71.8" y="248.6">Maritime &amp; Energy Solutions</text>
<text x="74" y="255.6">Office No. 150, 1st Floor,</text>
<text x="249.6" y="256.5">X</text>
<text x="264.7" y="256.5">±1.0 mm</text>
<text x="74.5" y="262.7">Plot No. 42A, Sector 11,</text>
<text x="75.4" y="259.1">A Wing, Balaji Bhavan,</text>
<text x="182.8" y="258.5">CHECKED BY</text>
<text x="249.3" y="263.2">X.XX</text>
<text x="249.5" y="259.8">X.X</text>
<text x="264.8" y="259.8">±0.5 mm</text>
<text x="265" y="263.2">±0.2 mm</text>
<text x="71.2" y="266.2">CBD Belapur, Navi Mumbai –</text>
<text x="84.9" y="269.7">400614</text>
<text x="249.5" y="266.5">ANGULAR</text>
<text x="271.5" y="266.5">±1°</text>
<text x="252.7" y="273.2">FABRICATION:</text>
<text x="75.6" y="280.2">E : info@unniclcs.com</text>
<text x="76.2" y="276.7">M : +91 75066 77660</text>
<text x="184.3" y="276.4">APPROVED</text>
<text x="190" y="279.7">BY</text>
<text x="250.5" y="276.6">ASME STANDARD</text>
<text x="73.7" y="283.7">W : www.unnicgroup.com</text>
</g>
<g font-size="2.2">
<text x="290.3" y="84.7">1.</text>
<text x="290.4" y="88.7">2.</text>
<text x="300.5" y="84.7">ALL DIMENSION ARE IN MM UNLESS SPECIFIED OTHERWISE.</text>
<text x="300.5" y="88.7">ALL BUTT WELD SHALL BE 100% DP TESTED.</text>
<text x="290.4" y="92.8">3.</text>
<text x="300.3" y="92.8">FLANGE FACING FINISH SHALL BE 125-250 AARH.</text>
<text x="290.4" y="100.9">5.</text>
<text x="290.4" y="96.8">4.</text>
<text x="300.3" y="100.9">DEGREE 37°30' SHALL BE PROVIDED FOR FULL PENETRATION WELD JOINTS.</text>
<text x="300.3" y="96.8">INSIDE SURFACE &amp; WELDED SURFACE OF THE VENTURI WILL BE SMOOTHLY CLEAN BY VENDOR.</text>
<text x="290.4" y="104.9">6.</text>
<text x="300.4" y="104.9">SURFACE FINISH: INSIDE AND OUTSIDE – ACID CLEANED.</text>
<text x="290.4" y="109">7.</text>
<text x="290.4" y="113">8.</text>
<text x="300.4" y="109">TRANSPORT: BLANK THE FLANGE OPENING WITH WOODEN SHEET / METAL SHEET.</text>
<text x="300.4" y="113">TOLERANCE AS PER STANDARD UNLESS OTHERWISE SPECIFIED.</text>
<text x="290.4" y="117.1">9.</text>
<text x="300.3" y="117.1">DO NOT SCALE THE DRAWING.</text>
<text x="290.3" y="121.1">10.</text>
<text x="290.3" y="125.2">11.</text>
<text x="300.3" y="121.1">REMOVE ALL SHARP CORNERS.</text>
<text x="300.3" y="125.2">MATERIAL DESCRIPTION SIZE PER ASTM/ASME AS APPLICABLE.</text>
</g>
<text font-size="1.6" x="29.9" y="259.5">..\..\..\..\..\Downloads\Unnic Logo.jpeg</text>
</svg>
